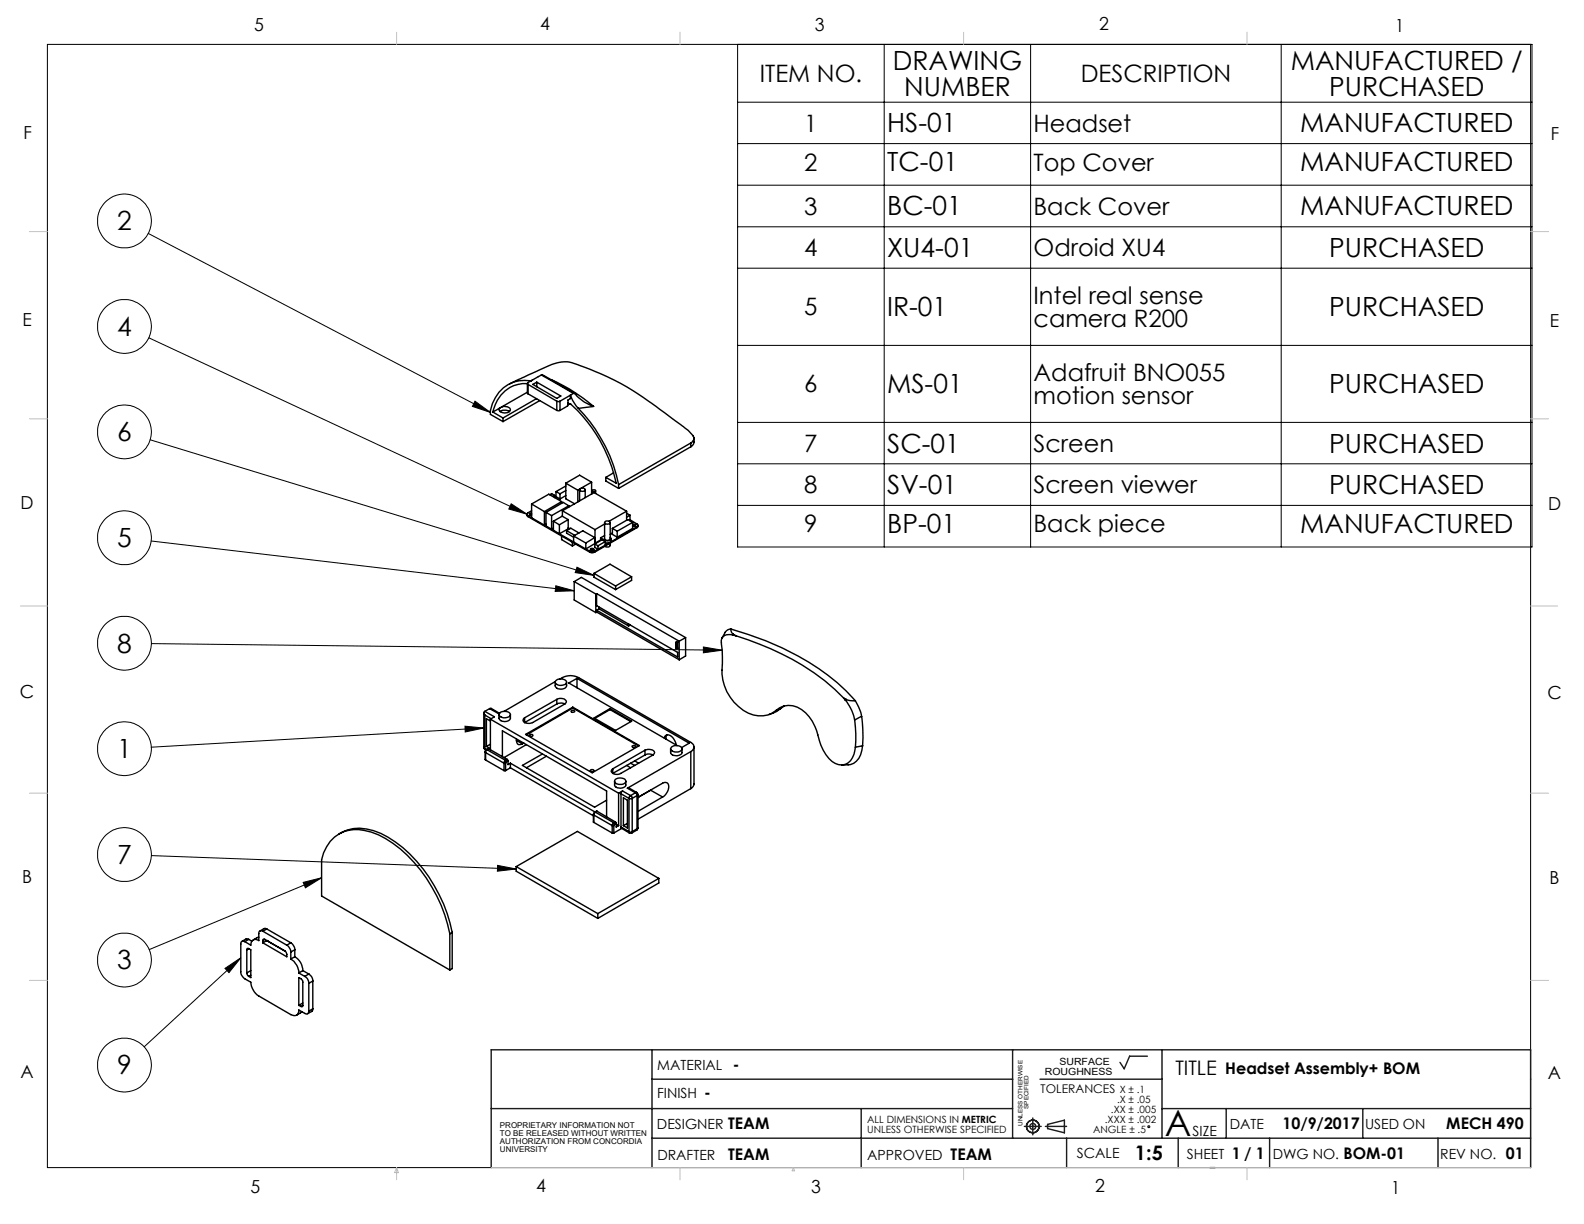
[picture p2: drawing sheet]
<svg xmlns="http://www.w3.org/2000/svg" width="279mm" height="216mm" viewBox="0 0 279 216" stroke-linecap="round" stroke-linejoin="round" font-family="sans-serif">
<g fill="none" stroke="#000" stroke-width=".18">
<path d="M130.1 7.8v88.7h140.1v-88.7h-261.8v198.2h261.6v-198.2M130.1 18h140.1M156 7.8v88.7M181.8 7.8v88.7M226 7.8v88.7M130.1 25.3h140.1M130.1 32.7h140.1M26.1 41.2l60.4 31.5M26.2 59.6l66.8 31.1M130.1 40h140.1M130.1 47.3h140.1M26.5 77.6l78.3 23.9"/>
<path d="M83.8 70.8l2.7 1.9-3.2-1zM130.1 60.9h140.1M130.1 74.5h140.1M26.7 95.4l74.6 8.8M90.2 88.9l2.8 1.8-3.3-.9zM130.1 81.8h140.1M130.1 89.1h140.1M26.7 113.5l100.7 1.2M98 103.3l3.3 .9-3.4 .1zM101.8 100l3 1.5-3.3-.5zM124.1 114.1l3.3 .6-3.3 .4zM82 128.1l3.3 .3-3.2 .7z"/>
<path d="M85.3 128.4l-58.6 3.4M26.7 150.9l64.4 2.4M53.5 155.6l3.2-.8-2.8 1.8zM56.7 154.8l-30.4 12.7M87.8 152.6l3.3 .7-3.4 .4zM39.7 170.8l2.8-1.9-2.1 2.7zM42.5 168.9l-17.1 15.7"/>
<circle cx="22" cy="39" r="4.7"/>
<circle cx="21.9" cy="57.6" r="4.7"/>
<circle cx="21.9" cy="76.2" r="4.7"/>
<circle cx="22" cy="94.8" r="4.7"/>
<circle cx="21.9" cy="113.5" r="4.7"/>
<circle cx="21.9" cy="132" r="4.7"/>
<circle cx="22" cy="150.7" r="4.7"/>
<circle cx="21.9" cy="169.3" r="4.7"/>
<circle cx="21.9" cy="187.9" r="4.7"/>
<circle cx="202.6" cy="198.7" r=".17"/>
</g>
<g fill="none" stroke="#191924" stroke-width=".25">
<path d="M86.6 195.5h92M115 185.2v20.8M115 190.4h63.6M151.9 195.5v10.5M178.6 185.2v15.6M180.7 198.7h3M182.2 197.2v3M183.4 190.4h21.6M184.4 198.7h3.7M184.8 198.3l2.9-.7v2.2l-2.9-.7zM202.4 186.3h-3.2l-.9 2.2-.7-1.1M205 185.2v15.6"/>
<path d="M205 195.5h65M216.3 195.5v5.3M240.4 195.5v5.3M86.6 206v-20.8h183.4v20.8M115 200.8h155M188.1 200.8v5.2M207.8 200.8v5.2M213.4 206h.9M223.9 200.8v5.2M253.6 200.8v5.2"/>
<circle cx="182.2" cy="198.7" r="1.11"/>
<circle cx="182.2" cy="198.7" r=".51"/>
</g>
<g fill="none" stroke="#c0c0c0" stroke-width=".18">
<path d="M70 5.7v2.1M119.9 5.7v2.1M170 5.7v2.1M220 5.7v2.1M5.2 40.9h3.2M270 40.9h3.2M5.2 73.9h3.2M270 73.9h3.2M3.6 106.9h4.8M270 106.9h4.7M5.2 139.9h3.2M270 139.9h3.2"/>
<path d="M5.2 172.9h3.2M270 172.9h3.2M70 206v2.1M70 206l.3 .8h-.7zM86.6 206h183.4M119.9 206v2.1M139.9 206l.3 .5h-.5zM170 206v2.1M220 206v2.1"/>
</g>
<path d="M83.8 70.8l2.7 1.9-3.2-1zM90.2 88.9l2.8 1.8-3.3-.9zM101.8 100l3 1.5-3.3-.5zM98 103.3l3.3 .9-3.4 .1zM124.1 114.1l3.3 .6-3.3 .4zM82 128.1l3.3 .3-3.2 .7zM87.8 152.6l3.3 .7-3.4 .4zM53.5 155.6l3.2-.8-2.8 1.8zM39.7 170.8l2.8-1.9-2.1 2.7z" fill="#000"/>
<g fill="none" stroke="#000" stroke-width=".25">
<path d="M86.9 72.7l1.8 1M88.2 71.9l-1.3 .8M88.2 72.6a1.51 1.51 0 0 1 1.7 0M88.5 71.8a1.14 1.14 0 0 1 1.5 .4 1.14 1.14 0 0 1-2 0l.2-.3M88.5 71.8l-.3 .1M88.7 73.7v.7M89.9 67.7l4-1.9a17.5 17.5 0 0 1 5.6-2 13.3 13.3 0 0 1 4.7 1.4 60.2 60.2 0 0 1 14.9 9l1.3 1a5.5 5.5 0 0 1 2 2 1.33 1.33 0 0 1-.6 1.6M93 69.2l-4.5 2.6M93.1 69.5l-.1-.2v-1.6a5.7 5.7 0 0 0-5.9 4.5l-.2 .5M93.1 67.8v1.7M93.1 67.8l5.1 3M93.1 69.5l5.1 2.9"/>
<path d="M93.6 67.2a6.1 6.1 0 0 0-7.1 5.9l2.2 1.3M93.6 67.2h.1M93.9 67.1l-.3 .1M94 67.8l.7-.4 4.2 2.5-.7 .4zM94.7 70.3l-6 3.4M94.7 67.4v.8M95.2 70.7l-6.5 3.7M95.5 66.1h.1l5.8 3.3M95.5 66.1l5.6 3.3M95.5 66.1l-2.4 1.4-.1 .1 .1 .2M97.2 67a28.8 28.8 0 0 1 7.5 4.7M98.2 70.8h.6"/>
<path d="M98.2 72.4h.6M98.2 70.8v1.6M98.8 70.8v1.6M100.2 71.1l.4 .2M100.6 69.7l.4 .9 1 1.4M100.6 71.3v-.1a26.2 26.2 0 0 1 8.1 14l-1.8-1M100.6 69.7v.6l-.4 .3v1l-1.4 .8M100.6 69.7l-1.8 1.1M100.7 71.3h-.1M101.1 69.4l.4 .1a6.9 6.9 0 0 0 3.2 2.2M101.1 69.4l-.5 .3M102 72a27.5 27.5 0 0 1 7.1 13.5"/>
<path d="M104.7 71.7l-2.7 .3M121.8 78.1l-12.7 7.4M121.8 78.1v.7M121.8 78.8l-12.7 7.3M122.4 77.4l-.6 .7M93 90.7v.2l.1 .2M93.1 90.9l.7 .4M93.1 90.9v.2M93.1 91.1l6 3.4M93.8 90.5l-.4 .2 .4 .2M93.8 90.1l-.7 .4a.26 .26 0 0 0-.1 .2 .26 .26 0 0 0 .1 .2M93.8 90.7l-.4 .1"/>
<path d="M93.8 91.3l2.2 1.3M93.8 88.9l2.2 1.3M93.8 88.9v2.4M96 92.6l.3 .2M96 90.2v2.4M96.3 92.5l-.3 .1M96.3 92.8l1 .5M96.3 90.4v2.4M96.3 90.4l1 .5M97 87.3l.3-.2 .5 .3M97.3 93.3l.3 .2M97.3 90.9v2.4"/>
<path d="M97.6 93.2l-.3 .1M97.6 93.5l1.1 .7M97.6 91.9v1.6M97.6 91.9l1.1 .7M97.8 87.4v.3l.3-.1M97.8 87.4l-.3 .2M98.1 87.6l.7 .4M98.1 86.7v.9M98.1 86.7l.7 .4M98.7 94.2l2.5 1.4M98.7 92.6v1.6M98.8 87.1v.9"/>
<path d="M99.1 94.5l1.9 1.1M99.1 94.5v.7l1.9 1.1M99.1 88.5v.3M99.1 88.5l-2.3-1.3-3 1.7M99.1 88.5l-3.1 1.7M99.2 90.1v1M99.2 90.1l5.8 3.3M99.2 90.1l5.6-3.2 5.7 3.3M99.8 87.4l-1 .6M99.8 85.2v2.8l1.6 .9M99.8 85.2l2.1 1.3M99.8 86.5l-1 .6"/>
<path d="M99.8 85.7l-1.7 1M99.9 93.6v.5l1.3 .7M99.9 93.6l.8-.4 1.4 .8M99.9 93.6l1.5 .8M100.2 93.1l.3 .1M100.2 91.7v1.6l-1.5 .9M100.2 91.7l-1.5 .9M100.2 91.7l-1-.6-1.6 .8M100.3 89.2l-3 1.7M100.3 89.2v.2M100.3 89.2l-1-.6-3 1.8M101 95.6l3 1.8"/>
<path d="M101 95.6v.7M101.2 94.5l1.6-.9 2.1 1.2M101.2 94.5l2.1 1.3M101.2 94.5v1.1M101.2 95.6l2.1 1.2M101.6 96l-.6 .3M101.9 86.5v2M102.2 86.4v1.9M102.3 86.3a.51 .51 0 0 1 .5-.2 .51 .51 0 0 1 .4 .4 .52 .52 0 0 1-.6 .2 .52 .52 0 0 1-.3-.4zM102.3 86.2l-.4 .3M103.2 86.4v1.4M103.3 96.8l.7 .4"/>
<path d="M103.3 95.8v1M104 97.2l.3 .1 .6-.1M104 97.4l.3 .1 .6-.1M104 97.2v.2M104.2 97l.3-.1 .2 .1M104.2 96.8h.5a.31 .31 0 0 1-.3 .3 .31 .31 0 0 1-.3-.3zM104.4 85.1l-1.9 1M104.4 85.1v2M104.4 85.1l-2.2-1.3-2.4 1.4M104.5 86.6v.5M104.5 86.5a.26 .26 0 0 1 .3-.1 .26 .26 0 0 1 .2 .3h-.4zM104.9 97.2v.2"/>
<path d="M104.9 95.8h.1M104.9 96v.6l.6 .3M104.9 94.8v1.1l-1.6 .9M104.9 94.8l-1.6 1M104.9 96l.6 .3M105 93.4v2.4M105.1 86.6v.4M105.5 96.9l-.6 .3M105.5 96.3v.6M105.9 95.2l-.9 .6M105.9 95.2l.1 .1M105.9 94.9v.3"/>
<path d="M105.9 94.9l.8 .4M106.6 92.2v2.8a.57 .57 0 0 0 1 0v-2.8M106.6 92.4l-1.6 1M106.6 94.5l-.7 .4M106.7 92.1a.5 .5 0 0 1 .5-.2 .5 .5 0 0 1 .4 .4 .51 .51 0 0 1-.5 .2 .51 .51 0 0 1-.4-.4zM106.7 95.3v.2M106.8 96.2l-1.3 .7M106.8 95.5l-1.3 .8M106.8 95.5v.7M106.8 95.5l-.6-.3-1.3 .8M106.9 84.2v.6l2.2 1.3M107.6 94.8l.2 .2-.1 .2-.4 .2-.6-.1"/>
<path d="M107.6 95.8v.4l-.1 .2-.6 .1-.2-.2M107.8 95a.66 .66 0 0 1-.3 .7 .66 .66 0 0 1-.7 0M108 93.2v1.1l.9 .5M108 94l-.4 .3M108 93.2l.9 .5M108.2 83.4l-1.3 .8M108.9 93.7v1.1M109.1 85.5v.6M110.5 90.2l-3 1.7M110.5 90.2v1.6M110.5 90.5l.6 .4M111.1 91.7l1.3 .7a.26 .26 0 0 1 .1 .3 .26 .26 0 0 1-.1 .2"/>
<path d="M111.1 90.9l-.6 .3M111.1 90.9v1M111.6 92.5h.2l.3 .1-.2 .3-.3-.1M111.6 92.7h.5M111.6 92.1v1.1l-2.7 1.6M111.6 92.1l-2.7 1.6M111.6 92.1l-.9-.4-2.7 1.5M112.4 92.9l-5.6 3.3M112.4 92.9v.2M112.4 93.1l-7.5 4.3M112.5 92.7l-.1 .4M98.8 119.8a3.2 3.2 0 0 1 3.3-.3l19.7 11.5a.87 .87 0 0 1 .6 .8 .87 .87 0 0 1-.6 .8"/>
<path d="M101.3 102.6l3.8 2.2M101.3 102.6l1.3-.8 18.3 10.7M101.3 102.6v3.2l3.8 2.3M101.8 119.7l-1.5 .8 19.2 11M101.8 119.7l19.8 11.4-1.4 .8M101.8 119.7v1.6M104.8 101.1l2.8-1.6 3.8 2.2M104.8 101.1l3.8 2.3M104.8 101.1v.7l3.8 2.2M105.1 104.8v3.3M105.2 104.7l14.6 8.4M105.2 104.7l-.1 .1"/>
<path d="M105.2 104.7v2.1l14.3 8.3v.8l-14.3-8.3M105.2 107.6v.3M105.2 107.9l14.6 8.5M105.2 107.9l-.1 .2M105.7 107.4l-.5 .2M105.7 107.4l5.2 3M105.7 107.1v.3M108.6 103.4v.6M111 110.1l-.2 .1 .1 .2M111.2 110.2l-.3 .2M111.4 101.7l-2.8 1.7M111.4 101.7v.7l-2.8 1.6"/>
<path d="M119.2 113.3l.1-.1 .2 .1M119.3 113.4l-.1-.1v1l.1 .1M119.3 113.4v1M119.5 114.3l-.2 .1M119.5 113.3v1M119.5 113.3l-.2 .1M119.8 113.1v3.3M120.9 112.5l-1.1 .6M120.9 112.5v3.2l-1.1 .7M128.9 110.9a1.23 1.23 0 0 0-1.1 .8l-.4 .8M128.9 110.9l.1 .6 .3 .4M128.9 110.9a47.5 47.5 0 0 1 20.3 10.9l1.7 1.8"/>
<path d="M129.3 112a1.37 1.37 0 0 0-2.1 1.4l.2 3.6a8.3 8.3 0 0 0 5.5 9.1 4.4 4.4 0 0 0 3.9-.8M129.3 112l.5 .1M129.3 111.9l.5 .2M129.3 111.9v.1M129.8 112.1a44.4 44.4 0 0 1 19 11M85.3 125.7v6.1M85.3 131.9l.2 .3M85.3 131.9l.2 .1M85.3 131.8v.1M85.5 125.5l-.2 .2 .2 .4M85.5 132v.2M85.5 125.5l1.7 .9-.7 .5"/>
<path d="M85.5 126.1v5.9M85.5 126.1l1.1 .7M85.5 132l.4 .2M85.5 132.2h.1M85.5 132.2l.2 .1M85.6 132.6l.1 1.5M85.6 132.6l.1 .2M85.7 134.1l3.2 1.8M85.7 132.8l3.2 1.8M85.7 132.8v1.3M85.8 131.7l.7 .4M85.8 132.2l-.2 .4"/>
<path d="M85.8 132.2l.1 .1M85.9 132.3l-.2 .5M85.9 132.3l3.3 1.8M86.2 132.1l-.4 .1M86.2 132.1l-.3 .2M86.2 132.1l3.3 1.8M86.4 125h.2l1.5 .8M86.4 125l-.9 .5M86.4 125l1.7 .9M86.5 126.9v5.4M86.5 126.9l22.6 13M86.5 127.2l-.7-.4v4.9"/>
<path d="M86.5 131.3l-.7 .4M88 126v.7a1.14 1.14 0 0 0 2 0v-.7M88.2 125.7a1.34 1.34 0 0 1 1.8 .3 1.11 1.11 0 0 1-1.7 .4 .39 .39 0 0 1-.3-.3 .39 .39 0 0 1 .2-.4zM88.6 133.5v-4.6l18.4 10.6v4.6M88.9 134.6h.3M88.9 135.9h.3M88.9 134.6v1.3M89.2 134.1l-.3 .5M89.2 134.1l.1 .3M89.2 134.6v1.3M89.3 134.4l-.1 .2M89.5 133.9l.1 .3"/>
<path d="M89.5 133.9l-.3 .2M89.6 134.2v.7l.4-.3M89.6 134.2l-.3 .2M90 134.6v.8M90 134.6l15 8.6M90 135.4l14.7 8.5M90 135.4l-.8 .5M91.1 130.4a.69 .69 0 0 0 .2 .8 .69 .69 0 0 0 .8 0M91.1 130.6l1 .6M92.4 131.1l-.3 .1M92.7 129.5l8.3-4.8 11.8 6.8-8.3 4.8zM92.9 131.3l-4 2.3"/>
<path d="M93.5 129.6h.5a.28 .28 0 0 1-.3 .3 .28 .28 0 0 1-.3-.3zM95.7 133l-3.6 2 12.8 7.4 2.1-1.3M96.4 133.4l-3.5 2M97.9 120.3v.7a1.14 1.14 0 0 0 2 0v-.7M97.9 120.2l-9 5.3M98.1 120a1.35 1.35 0 0 1 1.8 .3 1.13 1.13 0 0 1-1.7 .4l-.1-.1a.36 .36 0 0 1 0-.6zM98.2 123.4a1.24 1.24 0 0 1 1.7 .3l-.3 .5M98.2 124.2l.8-.2 .6 .2M98.2 123.4v.8M98.2 123.4l-5.7 3.2M98.2 124.2l-5.7 3.3v-.9M99.6 124.2l-5.7 3.3a1.26 1.26 0 0 1-1.6-.4l.2-.5"/>
<path d="M100.8 125.4a.33 .33 0 0 1 .3-.1 .33 .33 0 0 1 .3 .3 .36 .36 0 0 1-.6-.2zM101 124.9l-8.1 4.7M101 124.9l11.6 6.7M101 124.7v.2M104.2 135.8l.5 .1a.31 .31 0 0 1-.3 .2 .31 .31 0 0 1-.3-.2zM104.8 126.6l2.8-1.6 3.8 2.2-2.8 1.6zM107.6 125.2l-2.7 1.5M107.6 125.2l3.7 2.1M107.6 125v.2M108.4 137.8v.7a1.13 1.13 0 0 0 1.7 .3l.3-.3v-.7M108.5 137.5a1.34 1.34 0 0 1 1.9 .2 .99 .99 0 0 1-1.5 .6 .47 .47 0 0 1-.5-.3 .47 .47 0 0 1 .1-.5zM109.1 139.9v5.7"/>
<path d="M109.8 139.5l-.2 .1-.1 .4M109.8 139.5l1.4 .8M109.8 139.5l-.7 .4M110.5 135l.7 .4M110.7 139h.2l1.4 .8M110.7 139l1.4 .8M111.2 134.6l.7 .4M111.5 131.6a.36 .36 0 0 1 .6 .1 .33 .33 0 0 1-.3 .2 .33 .33 0 0 1-.3-.3zM111.9 134.2l.7 .4M112.1 139.8l.3 .5M112.1 139.8l-.9 .5M112.3 139.8l.2 .3"/>
<path d="M112.3 139.8h-.2M113.8 132.3a1.29 1.29 0 0 1 1.7 .4l-.3 .5M113.8 133.2l.5-.2 .9 .2M113.8 132.3l-5.7 3.3M113.8 132.3v.9M113.8 133.2l-5.7 3.2v-.8M114.8 139.3l2.1 1.3M115.2 133.2l-5.7 3.2a1.21 1.21 0 0 1-1.7-.3l.3-.5M117.2 130.2a.66 .66 0 0 1 .5-.6 .66 .66 0 0 1 .7 .3l.6 .7 .3 .8M117.7 129.6l-.2 .4v.4M118.3 132.1v.7a1.18 1.18 0 0 0 2 0v-.7M118.5 131.8a1.34 1.34 0 0 1 1.8 .2 1.14 1.14 0 0 1-2 .2z"/>
<path d="M121.8 132.6v6.5M121.8 132.6l-11.1 6.4M121.8 139.1l-9.3 5.4M122.4 131.8v6.5l-.1 .4-.5 .4M136.4 125.8l-.8 .2M136.8 125.3a3.7 3.7 0 0 1 5.3 .4 9.2 9.2 0 0 1 2.4 4.8 6.6 6.6 0 0 0 2.8 4.2 2.26 2.26 0 0 0 3.3-1.7l.3-1.2M137.7 125l-1.3 .8M137.7 125l-.9 .3M138.3 124.5l-.6 .5M148.8 123.1l.3 .4M148.8 123.1l.5 .3M149.1 123.5a7.8 7.8 0 0 1 1.6 3.5"/>
<path d="M149.3 123.4l-.2 .1M149.3 123.4l.6 .2h1M150.7 127l.3 2.4-.1 2.4M150.9 123.6l.9 2 .2 .8M152 126.4l-1.3 .6M152 126.4l.2 2.2v3M152.2 131.6a3.3 3.3 0 0 1-2.2 3.3h-1.6M152.2 131.6l-1.3 .2M59.8 147.1a6.8 6.8 0 0 1 6.1-.6 20.3 20.3 0 0 1 9.7 8.2 26.2 26.2 0 0 1 4.2 9.8M91.1 152.9l14.3 8.2M91.1 152.9l10.7-6.3 14.4 8.3M91.1 152.9v.8l14.3 8.3"/>
<path d="M104.7 143.7v1.4M104.7 143.7v.1M104.7 143.8l3.3 1.8M104.7 143.8v1.3M104.7 145.1l3.3 1.8M104.9 143.3l-.2 .4M104.9 143.3h.1M105 143.3l-.3 .5M105 143.3l3.3 1.8M105.3 143.1l-.4 .2M105.3 143.1l-.3 .2M105.3 143.1l3.2 1.9"/>
<path d="M108 145.6h.3M108 146.9h.3M108 145.6v1.3M108.3 145.1l-.3 .5M108.3 145.1l.1 .3M108.3 145.6v1.3M108.4 145.4l-.1 .2M108.5 145l.2 .2M108.5 145l-.2 .1M108.7 145.2v.7l.4-.3M108.7 145.2l-.3 .2M108.7 145.4l.4 .2"/>
<path d="M109.5 145.9l.1 .2 1.4 .8M109.5 140l1.4 .8M109.5 140v5.9M109.5 145.9l1.4 .8M109.7 146.1l-1.4 .8M110 140.7l.7 .4v4.9l-.7-.4zM110.7 145.2l-.7 .4M110.9 140.8h.6M110.9 146.7l.3 .1 .3-.1M110.9 146.7l.1 .2M110.9 140.8v5.9M111.2 140.3l-.2 .2-.1 .3"/>
<path d="M111.2 140.3l.2 .2 .1 .3M111.4 146.9h-.4M111.5 140.8v5.9M112.3 146.4l-.9 .5 .1-.2M112.4 146.2l-.1 .2M112.4 140.3v5.9M112.4 140.3l-.9 .5M112.4 146.2l-.9 .5M112.5 140.1v.1M112.5 140.2v5.8M112.5 146l-.2 .4M112.5 146l-.1 .2"/>
<path d="M112.5 140.2l-.1 .1M112.5 143l.1 .1M112.6 140.6l-.1 .1M112.6 143.1h-.1M116.2 154.9l-10.8 6.2M116.2 154.9v.9l-10.8 6.2M116.9 140.6a1.84 1.84 0 0 0 .8-2.5l-.3-.1-.5 .1-4.3 2.5M116.9 140.6l-4.3 2.5M43.2 166.1a.44 .44 0 0 0-.5 0 .44 .44 0 0 0-.2 .4v4.9a1.6 1.6 0 0 0 .7 1.2l1 .6a3.2 3.2 0 0 0 1.4 2.5l5.7 3.3a.85 .85 0 0 0 1 .1 .85 .85 0 0 0 .4-.9l1.1 .6a.43 .43 0 0 0 .5 0 .43 .43 0 0 0 .2-.4M43.5 171.6l.1 .3 .3 .3M43.5 167.5v4.1M43.9 167.3a.21 .21 0 0 0-.3 0 .21 .21 0 0 0-.1 .2"/>
<path d="M43.9 165.7l-.4-.1-.8 .5M43.9 167.3l.3 .2v4.9l-.3-.2M43.9 165.7l-.7 .4M43.9 165.7l.5 .3M43.9 167.3l-.4 .2M44.2 171.2l-.7 .4M44.2 172l-.3 .2M45.6 165.3l-.9 .5M46.4 164.3a.44 .44 0 0 0-.5-.1 .44 .44 0 0 0-.3 .5v1.2a.86 .86 0 0 0-.9-.1 .86 .86 0 0 0-.5 .9l-1-.6M46.4 165.9v.4M46.4 164.3l4.2 2.4M46.7 165.7l3.6 2.1 .3 .5v.5l-4.2-2.5"/>
<path d="M46.7 165.7a.21 .21 0 0 0-.2 0 .21 .21 0 0 0-.1 .2M46.7 165.7l-.3 .2M47.1 163.9l-.4-.1-.8 .4M47.1 165.9h.1M47.1 163.9l-.7 .4M47.1 163.9l4.2 2.4M47.1 165.9l-.7 .4M47.1 165.9l3.2 1.8M50.6 166.7a1.62 1.62 0 0 1 .7 1.2M51.3 169.2a2.97 2.97 0 0 1 1.4 2.4M51.3 166.3a1.6 1.6 0 0 1 .7 1.2M51.3 167.9v1.3"/>
<path d="M51.3 166.3l-.7 .4M52 168.8a2.85 2.85 0 0 1 1.4 2.4M52 167.5l-.7 .4M52 168.8l-.7 .4M52 167.5v1.3M52.7 177.3v-4.9l.4 .2 .3 .5v4.2M52.7 177.3l.4 .2M52.7 171.6l1.1 .6M53.2 178.4l-.9 .7M53.4 177.3a.21 .21 0 0 1-.1 .3 .21 .21 0 0 1-.2-.1M53.4 171.2l-.7 .4M53.4 171.2l1.1 .6"/>
<path d="M53.4 176.9l-.7 .4M53.4 177.3l-.3 .2M53.8 172.2a1.38 1.38 0 0 1 .7 1.3M54.5 171.8a1.38 1.38 0 0 1 .7 1.2M54.5 173.5v4.9M54.5 171.8l-.7 .4M55.2 177.9l-.2 .5-.7 .4M55.2 173l-.7 .5M55.2 177.9l-.7 .5M55.2 173v4.9M79.3 164.7a25.9 25.9 0 0 0-11.3-16.8 9.2 9.2 0 0 0-7.1-1.3 6.4 6.4 0 0 0-4.2 5.1v6.3l22.6 13.1M79.3 164.7v6.4"/>
<path d="M79.8 164.5l-.5 .2M79.8 164.5v6.4l-.5 .2M105.4 161.1v.9"/>
</g>
<text font-size="6.3" x="205.5" y="200.4">A</text>
<g font-size="4.7">
<text x="157.5" y="12.3">DRAWING</text>
<text x="159.5" y="16.9">NUMBER</text>
<text x="227.7" y="12.3">MANUFACTURED /</text>
<text x="234.4" y="16.9">PURCHASED</text>
<text x="156.5" y="23.3">HS-01</text>
<text x="229.3" y="23.3">MANUFACTURED</text>
<text x="156.5" y="30.2">TC-01</text>
<text x="229.3" y="30.2">MANUFACTURED</text>
<text x="20.7" y="40.6">2</text>
<text x="156.5" y="38">BC-01</text>
<text x="229.3" y="38">MANUFACTURED</text>
<text x="156.5" y="45.3">XU4-01</text>
<text x="234.4" y="45.3">PURCHASED</text>
<text x="20.7" y="59.2">4</text>
<text x="156.5" y="55.8">IR-01</text>
<text x="234.4" y="55.8">PURCHASED</text>
<text x="156.5" y="69.4">MS-01</text>
<text x="234.4" y="69.4">PURCHASED</text>
<text x="20.7" y="77.8">6</text>
<text x="156.5" y="79.8">SC-01</text>
<text x="234.4" y="79.8">PURCHASED</text>
<text x="156.5" y="87.2">SV-01</text>
<text x="234.4" y="87.2">PURCHASED</text>
<text x="156.5" y="94">BP-01</text>
<text x="229.3" y="94">MANUFACTURED</text>
<text x="20.7" y="96.5">5</text>
<text x="20.7" y="115.1">8</text>
<text x="20.7" y="133.7">1</text>
<text x="20.7" y="152.4">7</text>
<text x="20.7" y="171">3</text>
<text x="20.7" y="189.5">9</text>
</g>
<g font-size="4.2">
<text x="134" y="14.4">ITEM NO.</text>
<text x="190.6" y="14.4">DESCRIPTION</text>
<text x="141.9" y="23.2">1</text>
<text x="182.3" y="23.2">Headset</text>
<text x="141.9" y="30.1">2</text>
<text x="182.3" y="30.1">Top Cover</text>
<text x="141.9" y="37.9">3</text>
<text x="182.3" y="37.9">Back Cover</text>
<text x="141.9" y="45.2">4</text>
<text x="182.3" y="45.2">Odroid XU4</text>
<text x="182.3" y="53.6">Intel real sense</text>
<text x="141.9" y="55.6">5</text>
<text x="182.3" y="57.8">camera R200</text>
<text x="141.9" y="69.2">6</text>
<text x="182.3" y="67.2">Adafruit BNO055</text>
<text x="182.3" y="71.3">motion sensor</text>
<text x="141.9" y="79.7">7</text>
<text x="182.3" y="79.7">Screen</text>
<text x="141.9" y="87">8</text>
<text x="182.3" y="87">Screen viewer</text>
<text x="141.9" y="93.9">9</text>
<text x="182.3" y="93.9">Back piece</text>
</g>
<g font-size="3.5">
<text x="207.3" y="189.5">TITLE</text>
<text x="200.2" y="204.7">1:5</text>
</g>
<g font-size="3.2">
<text x="44.8" y="5.4">5</text>
<text x="95.3" y="5.3">4</text>
<text x="143.7" y="5.4">3</text>
<text x="193.9" y="5.4">2</text>
<text x="246.1" y="5.7">1</text>
<text x="4.1" y="24.5">F</text>
<text x="273.5" y="24.7">F</text>
<text x="4" y="57.5">E</text>
<text x="273.4" y="57.6">E</text>
<text x="3.6" y="89.8">D</text>
<text x="273.1" y="90">D</text>
<text x="3.5" y="123.1">C</text>
<text x="272.9" y="123.3">C</text>
<text x="3.9" y="155.7">B</text>
<text x="273.3" y="155.9">B</text>
<text x="3.6" y="190.2">A</text>
<text x="273" y="190.3">A</text>
<text x="44.2" y="210.4">5</text>
<text x="94.6" y="210.3">4</text>
<text x="143.1" y="210.4">3</text>
<text x="193.2" y="210.3">2</text>
<text x="245.4" y="210.6">1</text>
</g>
<g font-size="2.8">
<text x="129.3" y="188.7">-</text>
<text x="216.1" y="189.5">Headset Assembly+ BOM</text>
<text x="124.2" y="193.6">-</text>
<text x="128.5" y="199.2">TEAM</text>
<text x="226.2" y="199.2">10/9/2017</text>
<text x="255.1" y="199.2">MECH 490</text>
<text x="128.5" y="204.5">TEAM</text>
<text x="167.7" y="204.5">TEAM</text>
<text x="217.3" y="204.4">1 / 1</text>
<text x="237" y="204.4">BOM-01</text>
<text x="265.6" y="204.4">01</text>
</g>
<g font-size="2.5">
<text x="115.9" y="188.7">MATERIAL</text>
<text x="115.9" y="193.6">FINISH</text>
<text x="115.9" y="199.2">DESIGNER</text>
<text x="210.4" y="200.4">SIZE</text>
<text x="216.9" y="199.2">DATE</text>
<text x="240.8" y="199.2">USED ON</text>
<text x="115.9" y="204.5">DRAFTER</text>
<text x="153" y="204.5">APPROVED</text>
<text x="189.9" y="204.3">SCALE</text>
<text x="209.4" y="204.4">SHEET</text>
<text x="224.5" y="204.4">DWG NO.</text>
<text x="254" y="204.4">REV NO.</text>
</g>
<text font-size="2.1" x="183.6" y="192.8">TOLERANCES</text>
<g font-size="1.8">
<text x="196" y="196.4">.XX ± .005</text>
<text x="197" y="194.6">.X ± .05</text>
<text x="197.5" y="192.8">X ± .1</text>
<text x="153" y="198">ALL DIMENSIONS IN METRIC</text>
<text x="153" y="199.8">UNLESS OTHERWISE SPECIFIED</text>
<text x="192.8" y="199.9">ANGLE ± .5</text>
<text x="194.9" y="198.1">.XXX ± .002</text>
</g>
<g font-size="1.7">
<text x="184.3" y="189.6">ROUGHNESS</text>
<text x="186.9" y="187.9">SURFACE</text>
</g>
<g font-size="1.4">
<text x="88.2" y="199">PROPRIETARY INFORMATION NOT</text>
<text x="88.2" y="200.4">TO BE RELEASED WITHOUT WRITTEN</text>
<text x="88.2" y="201.8">AUTHORIZATION FROM CONCORDIA</text>
<text x="88.2" y="203.3">UNIVERSITY</text>
</g>
<g font-size="1.1">
<text x="181.4" y="195.6" transform="rotate(-90 181.4 195.6)">SPECIFIED</text>
<text x="180.3" y="198.6" transform="rotate(-90 180.3 198.6)">UNLESS OTHERWISE</text>
</g>
</svg>
